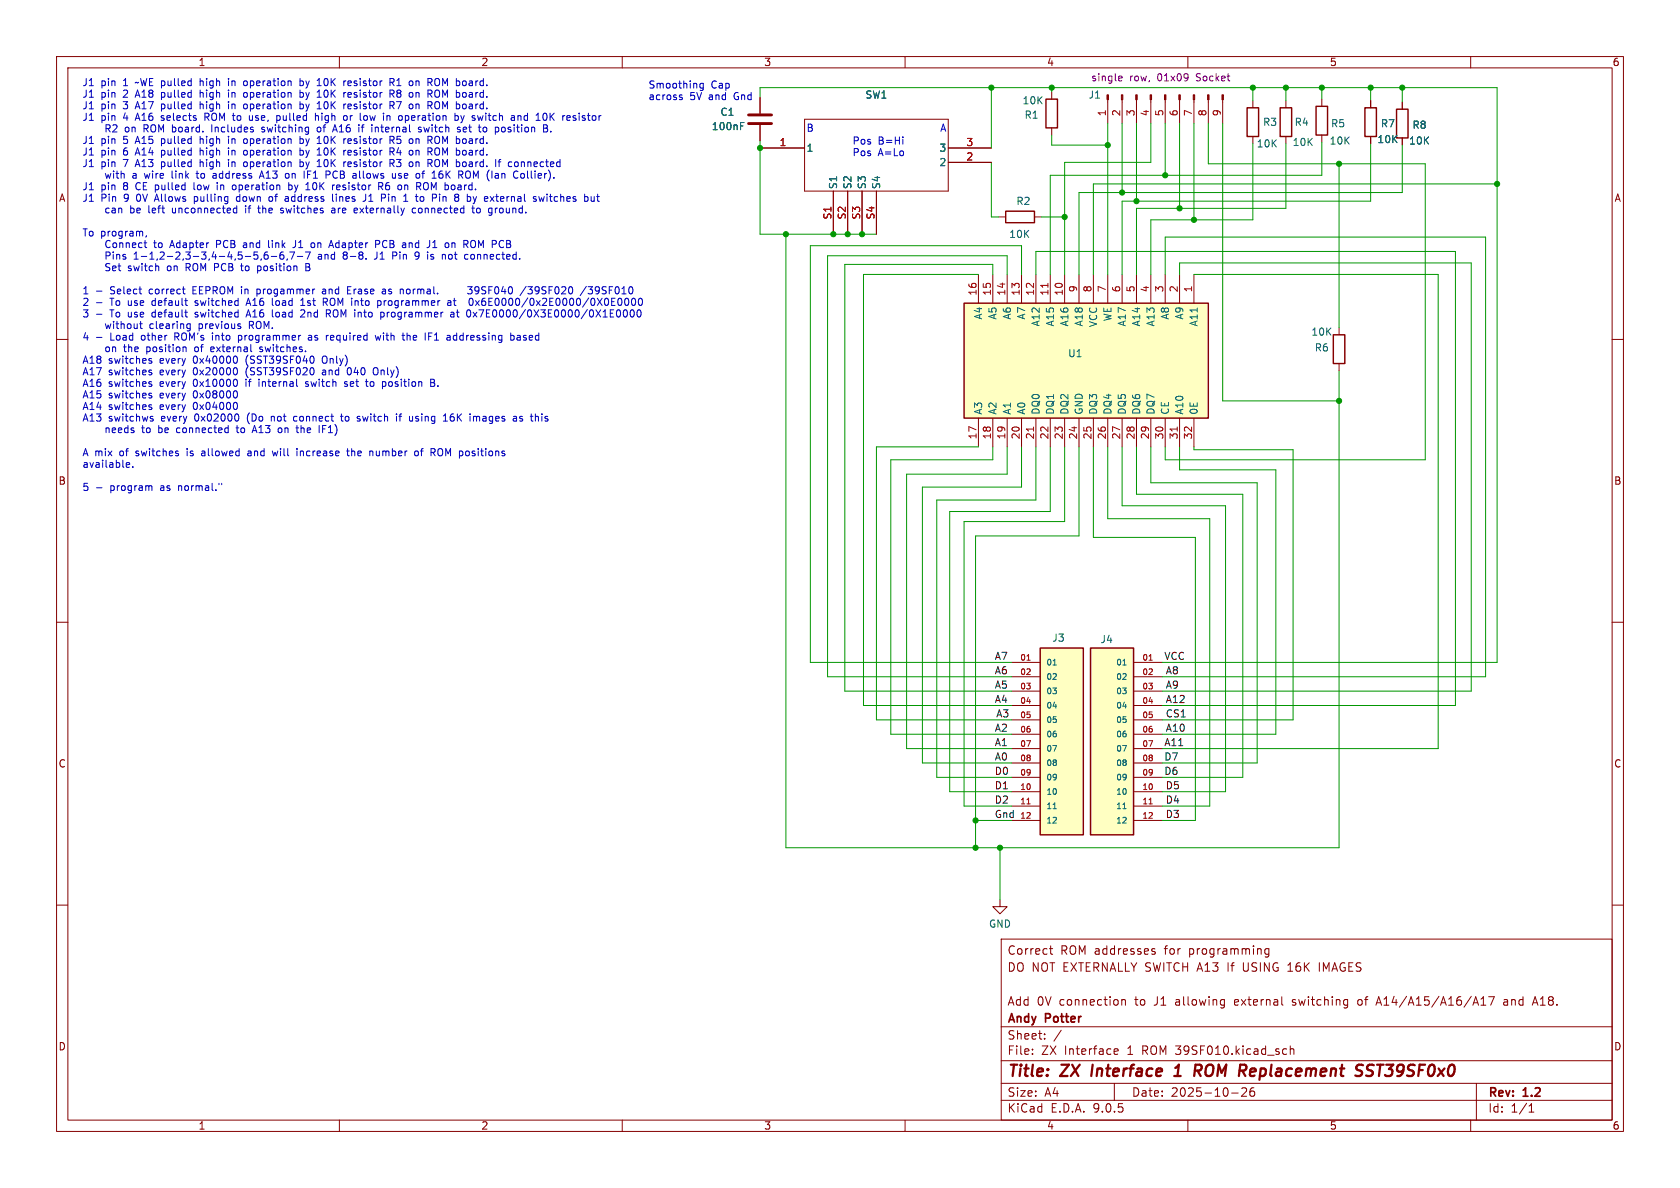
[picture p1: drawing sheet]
<svg xmlns="http://www.w3.org/2000/svg" width="297mm" height="210mm" viewBox="0 0 297 210" stroke-linecap="round" stroke-linejoin="round" font-family="sans-serif">
<g fill="none" stroke="#840000" stroke-width=".18">
<path d="M10 10h277v190h-277zM12 12h273v186h-273zM60 10v2M110 10v2M134.4 17.3v2.8M160 10v2M210 10v2M242.3 17.8v1.3M260 10v2M134.4 22.1v2.8M134.6 26.2h7.6M142.2 21.1h25.4v12.7h-25.4z"/>
<path d="M147.3 33.8v7.6M149.9 33.8v7.6M152.4 33.8v7.6M154.9 33.8v7.6M167.6 26.2h7.7M167.6 28.7h7.7M176.5 38.4h1.3M182.9 38.4h1.2M242.3 24.1v1.3M236.7 57.9v1.3M10 60h2M236.7 64.3v1.2"/>
<path d="M285 60h2M10 110h2M285 110h2M10 160h2M177 166h108v32h-108zM185.5 167.7h.6M185.7 167.2v1.3l.4 .2M198.3 176.7v1M198.3 176.8l.2-.1 .4 .1 .1 .9M203.8 167.7l.4 .1M203.8 168.2l.4 .1v.2l-.2 .2h-.3M216.3 176.7l.2 .1"/>
<path d="M216.5 176.7v1.2l-.2 .2M216.5 177.6l-.2 .1M224.3 167.8l-.4-.1-.3 .3v.4l.1 .2h.6M224.3 167.7v1.2l-.3 .3-.3-.1M227.7 171.7h.8M228 170.4l-.3 .2M228.5 177.6l.1 .1M228.5 176.8v.3M233.2 170.2v1.5M240.3 176.7l-.3 .3v.4l.3 .3M243.4 177.3h.7M243.7 176.2l-.5 1.5"/>
<path d="M261.8 177.7h.9M261.8 176.6l.4-.4v1.5M263.2 176.2h1l-.7 1.5M265.9 176.8h.6M266.4 177.1h-.4a.29 .29 0 0 0-.2 .3 .29 .29 0 0 0 .2 .3h.4M270.9 177.7l.5-1.5 .5 1.5M271 177.3h.7M285 160h2M60 198v2M110 198v2M160 198v2M177 194.5h108"/>
<path d="M177 191.5h108M177 187.5h108M177 181.5h108M182.5 186.3v.1M182.5 185.5v.1M184.7 183.6v.1M184.7 182.8v.1M187.6 182.1l-1.3 2M197 186.2l.2 .2 .4-.1M197 185.6l.2-.2h.3l.2 .2v.2l-.7 .1M197 191.5v3M210 198v2"/>
<path d="M217.7 193.2h1.2M219.5 192.4l.6-.1 .2 .1 .1 .3-.9 1.1h.9M221.7 192.3a.59 .59 0 0 0-.7 .6v.6l.1 .2 .4 .1 .2-.1 .1-.5-.1-.3h-.5l-.2 .3M227 185.4l.5 .1M227.5 186.3l-.5 .1M228.1 185.5l.2-.1 .4 .1v.9M228.1 184.9v1.5M260 198v2M261 191.5v6.5M270.3 196.6h.9M270.3 195.5l.4-.4v1.5"/>
</g>
<path d="M193.2 188.2l-.3 2M207.6 190.2h1.1M207.8 188.8l.6-.6-.2 2M211.4 188.2l.9 .1a.58 .58 0 0 1-.3 1h-.8M211.7 189.3l.6 .9M221.2 190.2h.4M221.8 188.9l-.6 .1M222 189.4l-1 .1M240.7 188.2l.3 .1M242.9 188.3a.85 .85 0 0 0-1.1 .1 .45 .45 0 0 0 .2 .8l.4 .1a.49 .49 0 0 1 .3 .5 .49 .49 0 0 1-.4 .4l-.8-.1" fill="none" stroke="#840000" stroke-width=".4"/>
<path d="M241.3 19.1h2v5h-2zM177.8 37.3h5.1v2.1h-5.1zM235.7 59.2h2v5.1h-2z" fill="none" stroke="#840000" stroke-width=".25"/>
<path d="M132.3 20.3h4.1M132.3 21.8h4.1" fill="none" stroke="#840000" stroke-width=".51"/>
<path d="M130.9 22.3h.4M130.9 21.7h.6" fill="none" stroke="#006464" stroke-width=".18"/>
<path d="M170.4 53.6h43.2v20.3h-43.2z" fill="#ffffc2"/>
<path d="M184.9 17.5h2v5.1h-2zM220.5 19.1h2v5h-2zM226.3 19.1h2v5h-2zM232.7 18.8h2v5.1h-2zM246.9 19.3h2v5.1h-2zM170.4 53.6h43.2v20.3h-43.2z" fill="none" stroke="#840000" stroke-width=".25"/>
<g fill="none" stroke="#840000" stroke-width=".18">
<path d="M185.9 16.3v1.2M195.8 17.6v4.2M198.4 17.6v4.2M200.9 17.6v4.2M203.5 17.6v4.2M206 17.6v4.2M208.5 17.6v4.2M211.1 17.6v4.2M213.6 17.6v4.2M216.2 17.6v4.2M221.5 17.8v1.3M227.3 17.8v1.3"/>
<path d="M233.7 17.5v1.3M247.9 18v1.3M185.9 22.6v1.3M221.5 24.1v1.3M227.3 24.1v1.3M233.7 23.9v1.2M247.9 24.4v1.3M173 48.5v5.1M175.5 48.5v5.1M178.1 48.5v5.1M180.6 48.5v5.1M183.1 48.5v5.1"/>
<path d="M185.7 48.5v5.1M188.2 48.5v5.1M190.8 48.5v5.1M193.3 48.5v5.1M195.8 48.5v5.1M198.4 48.5v5.1M200.9 48.5v5.1M203.5 48.5v5.1M206 48.5v5.1M208.5 48.5v5.1M211.1 48.5v5.1M173 73.9v5.1"/>
<path d="M175.5 73.9v5.1M178.1 73.9v5.1M180.6 73.9v5.1M183.1 73.9v5.1M185.7 73.9v5.1M188.2 73.9v5.1M190.8 73.9v5.1M193.3 73.9v5.1M195.8 73.9v5.1M198.4 73.9v5.1M200.9 73.9v5.1M203.5 73.9v5.1"/>
<path d="M206 73.9v5.1M208.5 73.9v5.1M211.1 73.9v5.1"/>
</g>
<path d="M185.3 50.1v.7M182.7 75.5v.7M208.1 75.5v.7" fill="none" stroke="#a90000" stroke-width=".18"/>
<g fill="#840000" stroke="#840000" stroke-width=".18">
<path d="M195.7 16.8h.3v.8h-.3z"/>
<path d="M198.2 16.8h.3v.8h-.3z"/>
<path d="M200.8 16.8h.2v.8h-.2z"/>
<path d="M203.3 16.8h.3v.8h-.3z"/>
<path d="M205.9 16.8h.2v.8h-.2z"/>
<path d="M208.4 16.8h.3v.8h-.3z"/>
<path d="M210.9 16.8h.3v.8h-.3z"/>
<path d="M213.5 16.8h.2v.8h-.2z"/>
<path d="M216 16.8h.3v.8h-.3z"/>
</g>
<path d="M197.9 13.4l.4 .1 .1 .3-.6 .1M198.3 14.2l-.4 .1" fill="none" stroke="#840084" stroke-width=".18"/>
<path d="M183.9 114.6h7.6v33h-7.6z" fill="#ffffc2"/>
<path d="M183.9 114.6h7.6v33h-7.6z" fill="none" stroke="#840000" stroke-width=".25"/>
<path d="M178.8 117.1h5.1M178.8 119.6h5.1M178.8 122.2h5.1M178.8 124.7h5.1M178.8 127.3h5.1M178.8 129.8h5.1M178.8 132.3h5.1M178.8 134.9h5.1M178.8 137.4h5.1M178.8 140h5.1M178.8 142.5h5.1M178.8 145h5.1" fill="none" stroke="#840000" stroke-width=".18"/>
<path d="M186.2 117.6h.6M186.2 143h.6" fill="none" stroke="#006464" stroke-width=".18"/>
<path d="M181.5 116.7h.6M181.5 142.1h.6" fill="none" stroke="#a90000" stroke-width=".18"/>
<path d="M192.8 114.6h7.6v33h-7.6z" fill="#ffffc2"/>
<path d="M192.8 114.6h7.6v33h-7.6z" fill="none" stroke="#840000" stroke-width=".25"/>
<g fill="none" stroke="#840000" stroke-width=".18">
<path d="M134.4 17.3v2.8M242.3 17.8v1.3M247.9 18v1.3M134.4 22.1v2.8M134.6 26.2h7.6M147.3 33.8v7.6M149.9 33.8v7.6M152.4 33.8v7.6M154.9 33.8v7.6M167.6 26.2h7.7M167.6 28.7h7.7M242.3 24.1v1.3"/>
<path d="M247.9 24.4v1.3M200.4 117.1h5.1M200.4 119.6h5.1M200.4 122.2h5.1M200.4 124.7h5.1M200.4 127.3h5.1M200.4 129.8h5.1M200.4 132.3h5.1M200.4 134.9h5.1M200.4 137.4h5.1M200.4 140h5.1M176.8 159v1.3h1.3l-1.3 1.2-1.3-1.2h1.3"/>
<path d="M200.4 142.5h5.1M200.4 145h5.1"/>
</g>
<path d="M130.9 22.3h.4M130.9 21.7h.6M198.5 117.6h.6M198.5 143h.6" fill="none" stroke="#006464" stroke-width=".18"/>
<path d="M203.1 116.7h.6M203.1 142.1h.6" fill="none" stroke="#a90000" stroke-width=".18"/>
<g fill="none" stroke="#009600" stroke-width=".18">
<path d="M134.4 17.3v-1.8h130.3v101.6h-59.2M175.3 15.5v10.7M185.9 15.5v.8M221.5 15.5v2.3M227.3 15.5v2.3M233.7 15.5v2M242.3 15.5v2.3M247.9 15.5v2.5M134.4 24.9v16.5h20.5M134.4 26.2h.2M175.3 28.7v9.7h1.2M184.1 38.4h4.1"/>
<path d="M185.9 23.9v1.8h9.9M195.8 21.8v26.7M198.4 21.8v12.2M200.9 21.8v13.8M203.5 21.8v6.9h-15.3v19.8M206 21.8v9.2M208.5 21.8v15M211.1 21.8v17.1M213.6 21.8v7.2h38.4v52.3h-46v-2.3M216.2 21.8v49.1h20.5M221.5 25.4v13.5h-18v9.6M227.3 25.4v11.4h-26.4v11.7"/>
<path d="M233.7 25.1v5.9h-48v17.5M236.7 29v28.9M242.3 25.4v10.2h-43.9v12.9M247.9 25.7v8.3h-57.1v14.5M264.7 32.5h-71.4v16M138.9 41.4v108.5h97.8v-84.4M173 48.5h-20.3v76.2h26.1M175.5 48.5v-1.8h-26.1v75.5h29.4M178.1 48.5v-3.3h-31.8v74.4h32.5M180.6 48.5v-5.1h-37.3v73.7h35.5M183.1 48.5v-4h74.2v80.2h-51.8M206 48.5v-6.6h56.6v77.7h-57.1"/>
<path d="M208.5 48.5v-2h51.6v75.7h-54.6M211.1 48.5h43.2v83.8h-48.8M173 79h-18.1v48.3h23.9M175.5 79v2.3h-18v48.5h21.3M178.1 79v4.8h-17.8v48.5h18.5M180.6 79v7.1h-17.5v48.8h15.7M183.1 79v9.4h-17.5v49h13.2M185.7 79v11.4h-17.8v49.6h10.9M188.2 79v13.2h-17.8v50.3h8.4M190.8 79v15.7h-18.3v55.2M193.3 79v16h18v50h-5.8M195.8 79v12.7h18.1v50.8h-8.4"/>
<path d="M198.4 79v10.4h18.3v50.6h-11.2M200.9 79v8.4h18.8v50h-14.2M203.5 79v6.3h18.7v49.6h-16.7M208.5 79v4.1h17.1v46.7h-20.1M211.1 79v.5h17.5v47.8h-23.1M172.5 145h6.3M176.8 149.9v9.1"/>
</g>
<g fill="none" stroke="#0000c2" stroke-width=".18">
<path d="M35.4 13.9v1.2M35.4 15.9v1.3M35.4 18v1.2M35.6 14.3l-.2 .1M35.6 16.3l-.2 .2M35.6 18.4l-.2 .1M40.4 13.9v.1M40.4 14.3v.8M40.4 15.9v.1M40.4 16.3v.9M40.4 18v.1M40.4 18.4v.8"/>
<path d="M43.1 14.9l.2 .2h.3M43.1 17l.2 .2 .3-.1M43.1 19l.2 .2h.3M43.6 14.4l-.3-.1-.2 .2M43.6 16.4l-.3-.1-.2 .3M43.6 18.5l-.3-.1-.2 .2M53 14.4l.4-.1 .2 .2-.1 .6h-.5M53 13.9v1.2M53 16.4l.4-.1 .2 .3-.1 .5h-.5M53 15.9v1.3M53 18v1.2M53 18.5l.4-.1 .2 .2-.1 .6h-.5"/>
<path d="M56.1 15.1h.7M56.1 17.2h.7M56.1 19.2h.7M61.9 14.3h-.2l-.2 .2 .1 .6h.3M61.9 16.3h-.2l-.2 .2 .1 .6 .3 .1M61.9 18.4h-.2l-.2 .2 .1 .6h.3M62.1 14.6l-.6 .1M62.1 16.6l-.6 .2M62.1 18.7l-.6 .1M68.9 14.5h.7l.1-.2-.1-.3-.7-.1v1.2M68.9 16.6l.7-.1 .1-.2-.1-.3-.7-.1v1.3M68.9 18.6h.7l.1-.2-.1-.3-.7-.1v1.2"/>
<path d="M69.2 14.5l.5 .6M69.2 16.6l.5 .6M69.2 18.6l.5 .6M70.1 18h.8M70.2 15.1h.7M70.4 14.1l-.2 .1M70.4 15.9l-.2 .3 .2 .3-.2 .1v.4l.2 .2M73.5 14.3v.8M73.9 14.3l-.4 .1M73.9 16.3l-.4 .2M73.9 18.4l-.4 .1M76.9 14.7a.42 .42 0 0 0 .2 .4 .42 .42 0 0 0 .4 0"/>
<path d="M76.9 16.8a.42 .42 0 0 0 .2 .4 .42 .42 0 0 0 .4-.1M76.9 18.8a.42 .42 0 0 0 .2 .4 .42 .42 0 0 0 .4 0M77.5 13.9h-.1a.43 .43 0 0 0-.5 .4M77.5 16l-.1-.1a.43 .43 0 0 0-.5 .4M77.5 18h-.1a.43 .43 0 0 0-.5 .4M120.3 17.2l.3 .1v.1l-.1 .2h-.3M120.3 16.8h.3M124.3 14.7v1.1l-.1 .1M124.3 14.8l-.3-.1-.3 .3 .1 .5h.5M22.3 22.5l-.2 .2 .2 .6M23.1 36.4v1.2M23.1 37.6h.1"/>
<path d="M23.2 36.8l-.1 .1M23.6 30.7h-.1M23.6 31l-.1 .2 .1 .3M25.5 22.1v1.2M25.5 22.7h.4M25.5 30.7l.3 .8 .2-.6M25.8 22.7l.4 .6M26.3 36.4v1.1l.2 .1M30.4 30.2v1.1l.2 .2M30.5 36.8v.8h.3l.2-.1M34.3 32.3v1.1l.2 .1M34.4 34.7v1.3"/>
<path d="M34.4 35.5l.1 .1M34.5 34.7l-.1 .1M34.7 30.7h.4M34.8 30.2v1.1l.3 .2M35.4 24.1v1.3M35.4 26.1v1.3M35.4 28.2v1.3M35.6 24.5l-.2 .1M35.6 26.6l-.2 .1M35.6 28.6l-.2 .1M36.2 20v1.3M36.2 20.7h.5"/>
<path d="M37.4 22.1v1.2M38 22.5v.8M38 30.7l.2 .1v.7M38.2 22.5l-.2 .1M38.2 31.4l-.4 .1M38.2 31h-.4M38.4 32.3v.1M38.4 32.7v.8M40.4 24.1v.1M40.4 24.5v.9M40.4 26.1v.2M40.4 26.6v.8"/>
<path d="M40.4 28.2v.1M40.4 28.6v.9M41.1 33.3l.2 .2h.3M41.6 32.8l-.3-.1-.2 .2M42.3 34.7l-.4 .1-.1 .2 .1 .5 .4 .1M43.1 27.2l.2 .2h.3M43.1 25.1l.2 .3 .3-.1M43.1 29.2l.2 .3 .3-.1M43.4 36.4v.1M43.4 36.8v.8M43.6 24.6l-.3-.1-.2 .3M43.6 26.6h-.3l-.2 .2"/>
<path d="M43.6 28.7l-.3-.1-.2 .3M43.8 36.8h.5M44.1 21.1l.2 .2 .3-.1M44.2 36.4l-.2 .1v1.1M45.8 31.5l.5-1.3 .4 1.3M46 31.1h.6M46.4 36.4v1.2M46.6 36.8l-.2 .1M46.8 22.5h-.4l-.1 .2v.1l.5 .2v.3h-.5M47.1 31.5h.7M48.1 34.8l-.3-.1-.3 .3 .1 .5 .2 .1 .3-.1M48.9 20.5l.4-.1 .2 .3-.1 .5h-.5"/>
<path d="M48.9 20.4v1.3M50.6 34.7h.2l.2 .2v.7M50.6 36.8l.2 .8M51 35.5l-.4 .1M51 35l-.4 .1M51 32.8l.4-.1 .2 .2-.1 .6h-.5M51 32.3v1.2M51.6 30.7v.8M51.8 30.7l-.2 .1M53 24.1v1.3M53 26.1v1.3M53 28.2v1.3"/>
<path d="M53 24.6l.4-.1 .2 .3-.1 .5h-.5M53 26.6h.4l.2 .2-.1 .6h-.5M53 28.7l.4-.1 .2 .3-.1 .5h-.5M54.1 33.5h.7M55.8 20.6l.1-.2 .3 .1 .1 .8M55.8 20v1.3M56.1 25.4h.7M56.1 27.4h.7M56.1 29.5h.7M56.1 22.6l.2-.1 .4 .1v.5l-.1 .2h-.3l-.2-.1zM57.1 22.5h.5M58.6 37.5l.2 .1h.4"/>
<path d="M58.7 36.9h.4l.1 .7M58.8 34.3v1.1l.2 .2M59.2 37.1l-.4 .1-.2 .1M59.3 30.2a.66 .66 0 0 0-.5 .7 .66 .66 0 0 0 .6 .6l.2-.1M59.4 30.2l.2 .1M59.5 34.3v.1M59.5 34.7v.9M59.8 36.8v.8M59.9 32.7h-.2l-.2 .2 .1 .6h.3M60 23.3h.7M60.1 36.8l-.3 .2M60.1 33l-.6 .1"/>
<path d="M61 20.4l.3 .1 .1 .2-.1 .5-.3 .1M61.9 24.5h-.2l-.2 .2 .1 .6 .3 .1M61.9 26.6h-.2l-.2 .1 .1 .7h.3M61.9 28.6h-.2l-.2 .2 .1 .6 .3 .1M62.1 26.9l-.6 .1M62.1 24.8l-.6 .1M62.1 28.9l-.6 .1M63.6 36.8l.7 .8M64.2 30.2v1.1l.2 .2M64.3 36.8l-.7 .8M64.5 20.4l.3 .1 .2 .2-.1 .5-.4 .1M64.7 34.3v.9l-.4 .4"/>
<path d="M65.2 35.6h.7M65.4 34.5l-.2 .2M66.9 32.3v1.2M67.3 32.9l.4 .6M67.3 22.5h.5M67.4 32.3l.3 .2-.1 .3-.7 .1M68 34.4l.2 .2-.2 .3M68.3 32.4a.99 .99 0 0 0 0 1.1h.1M68.4 32.8l-.2 .2M68.7 34.3v.1M68.7 34.7v.9M68.8 20.4l.1 .2v.7"/>
<path d="M68.9 24.1v1.3M68.9 26.8l.7-.1 .1-.1-.1-.3-.7-.2v1.3M68.9 28.9l.7-.1 .1-.2-.1-.3-.7-.1v1.3M69.2 24.8l.5 .6M69.2 26.8l.5 .6M69.2 28.9l.5 .6M69.4 24.1l.3 .2-.1 .3-.7 .2M70.1 29.3l.5 .2M70.1 28.2h.8M70.2 25.2l.1 .2M70.2 24.1v.6l.1-.1M70.5 26.1l-.3 .9h.7"/>
<path d="M70.9 30.7h-.3l-.1 .1v.2l.4 .1v.3h-.4M71.5 30.7v.7M71.7 20.5l.3-.1 .2 .2M71.9 32.7l-.4 .1M72.1 31l-.6 .1M72.2 21.2l-.2 .1-.3-.1M73.5 36.9l-.4-.1-.2 .2 .1 .6h.5M73.9 24.5l-.4 .1M73.9 26.6l-.4 .1M73.9 28.6l-.4 .1M74.1 22.9l.3 .1 .1 .1-.2 .2h-.2M74.1 22.5h.3"/>
<path d="M74.6 37l-.2-.2-.3 .1-.1 .1 .1 .6h.3l.2-.2M74.7 34.7l.2 .3v.4l-.2 .2M74.9 33.1a.42 .42 0 0 0 .2 .4 .42 .42 0 0 0 .4 0M74.9 22.5l.3 .8 .2-.6 .3 .6 .2-.8M75.5 32.3h-.1a.43 .43 0 0 0-.5 .4M76.9 24.9a.42 .42 0 0 0 .2 .4 .42 .42 0 0 0 .4 0M76.9 27a.42 .42 0 0 0 .2 .4 .42 .42 0 0 0 .4 0M76.9 29a.42 .42 0 0 0 .2 .4 .42 .42 0 0 0 .4 0M77.2 24.1l-.3 .2v.2M77.4 24.1l.1 .1M77.5 26.2l-.1-.1a.43 .43 0 0 0-.5 .5M77.5 28.3l-.1-.1a.43 .43 0 0 0-.5 .4"/>
<path d="M78.3 34.7v.9M78.5 34.7l-.2 .2M78.9 30.2v1.3M79 30.8l.6 .7M79.6 30.2l-.7 .8M80.6 20.4l.3 .1 .1 .2v.5l-.4 .1M81.5 20.4l.3 .9M81.8 21.3l-.2 .3M81.9 22.9l.6-.1-.1-.3h-.3l-.2 .2v.6h.5M82.1 20.4l-.3 .9M82.9 22.5h.4M83.4 36.8h.5"/>
<path d="M83.8 37.6h.1M84.1 31.1l-.4-.9v1.3M84.3 36.9l.2-.1 .4 .1v.5l-.1 .2h-.3l-.2-.1zM85.4 20.4l-.2 .9M87.6 34.7h.5M87.9 35.5l.2 .1M88.5 36.8l-.2 .2v.4l.2 .2M89.8 23.3h.4M90.2 22.5l-.4 .2 .1 .1 .3 .1M91.6 20.6l.1-.2 .3 .1 .1 .8M92.2 28.6v.9M92.3 28.6l-.1 .1"/>
<path d="M92.7 20.6v.6M93.3 30.2v1.1l.1 .2M93.9 30.2l.1 1.2M96.2 34.7l-.2 .9-.3-.6-.2 .6M96.7 34.3v.1M96.7 34.7v.9M97.2 20v1.3M97.4 23.2v.1M97.4 20.6l.6 .7M98 20l-.8 .7M101.5 20.9h.3v.2l-.1 .2h-.3M101.5 20.4l.3 .1"/>
<path d="M105 34.7v.9M105 35.5l-.1 .1M105.5 34.7h.5M105.7 34.3v1.1l.3 .2M159.6 24.2v.1M17.1 51.5h.9M17.1 53.5h.9M17.1 55.6h.9M17.1 59.6h.9M22.7 47.8l.1 .1M22.9 47l-.2 .2 .2 .2M23.7 45.8h.7"/>
<path d="M24 44.7l-.3 .2M25.9 41.7l-.1 .2M26.7 57.2l-.2 .3v.3l.2 .3M27.2 42.9h.4M27.3 42.5l.1 1.2M30 47l-.3 .1-.1 .2v.4l.4 .2M30.1 43.4h.6M30.4 42.5l-.4 1.3M32.2 51.1h.5M32.6 52h.1M33.2 47.3l.4 .6M33.5 47.2l-.6 .1"/>
<path d="M34.5 53.9l.1 .1M34.5 56h.1M34.7 53.1l-.2 .2 .2 .3M34.7 55.2l-.2 .2 .2 .2M35.2 57.2v1.3M35.2 58l.4 .1M35.6 57.2l-.4 .1M37.6 59.3v.8M38.9 42.6l-.6-.1v1.3M38.9 43.1l-.6 .1M42.2 59.3v1.3M42.5 59.3h-.3"/>
<path d="M43.4 42.9l.2 .2v.7M43.6 43.7l-.1 .1M43.6 43.2l-.1 .1M43.6 53.6h.6M43.6 55.7h.6M43.6 47l-.2 .3v.3l.2 .3M43.9 52.7l-.4 1.3M43.9 54.8l-.4 1.2M44.1 56.8v1.3M44.4 57.5l.4 .6M44.6 56.8l.1 .1M44.7 57.4l-.6 .1"/>
<path d="M45.4 51.9l.4 .1M45.4 51.1v1.3M45.8 51.1l-.4 .1M46.2 45.8l-.1 .2M46.7 47.1v.6M47.1 44.5l-.2 .1a.86 .86 0 0 0 0 1.2l.5-.1v-.4l-.2-.3h-.3l-.2 .3M48 45.3h.9M48.1 42.5v.1M48.1 42.9v.9M48.1 53.8l.2 .2M48.1 55.9l.2 .1M49.8 44.5l-.1 .1a.86 .86 0 0 0 0 1.2l.4-.1 .1-.4-.2-.3h-.3l-.2 .3"/>
<path d="M50.8 45.8l-.1 .2M52.1 44.5l-.6 1.3M52.3 42.5v.9l-.2 .3M52.6 45.3h.9M52.8 43.8h.7M53 42.7l-.2 .2M53.2 54h.7M53.2 54.9l.4-.1 .3 .2M53.5 52.7v1.3M53.9 55.1l-.8 .9h.8M54.1 46.6h.4l.2 .2-.2 .4 .2 .1 .1 .3-.2 .3h-.5zM54.1 47.2h.4"/>
<path d="M54.6 59.3h.4M54.9 44.5l-.6 1.3M55.1 59.6h-.4l-.2 .2 .2 .3h.4M56.2 42.9v.9M56.4 42.9l-.2 .1M56.7 45h-.4M56.7 45.3h-.3l-.2 .2 .1 .3h.4M57 51.2h.5M57.2 52.7h.4l.3 .3-.1 .3-.6 .1M57.5 53.4l.4 .6M57.6 51.4l-.4 .1-.2 .1 .2 .4 .4-.1M57.7 54.8h.5l.2 .2-.1 .4h-.6"/>
<path d="M57.9 59.3h.2M58 55.4l.4 .6M58.5 59.3v.8M59 59.6l-.6 .1M59.3 43.5l.2 .2 .3 .1M59.8 42.9l-.3 .1-.2 .2M60.7 44.8l.2 .3M60.9 45.1l-.2 .2v.4l.2 .1h.4M60.9 45.1h.2M61.1 45.1l.2 .1M61.3 45l-.2 .1M61.4 52h.7"/>
<path d="M61.4 51.3h.5M61.4 50.7h.7M66.3 59.3l.3 .8 .2-.6 .3 .6 .2-.8M66.6 44.5v1a.41 .41 0 0 1-.4 .3M67.1 53.1l.3 .3v.4l-.3 .2M67.7 55.2l.2 .2v.4l-.2 .2M67.7 51.1h.3l.2 .2v.7M67.9 53.1v.9M68.2 53.1l-.3 .3M68.2 51.4l-.5 .1M68.2 51.9l-.5 .1M68.3 42.6a.59 .59 0 0 0-.7 .5 .59 .59 0 0 0 .7 .6"/>
<path d="M68.5 55.2v.8M68.7 55.2l-.2 .2M69.9 44.5l.3 .3-.1 .3-.7 .1M71.1 59.3h.4M71.9 51.2v.6M72 58.9v1.2M72.3 59.3l-.3 .1M72.8 43l.1 .8M73.8 44.5l.2 .2a1.07 1.07 0 0 1-.1 1M74.1 45.1l-.3 .2M75.8 59.5h.4M75.8 58.9h.6"/>
<path d="M76.5 43.8h.7M76.5 45.4l.2 .2-.2 .2M76.5 45h.1M79.2 53.2h.4l.1 .8M79.7 55.3h.5l.1 .7M79.7 53.5h-.4l-.2 .2 .2 .3 .4-.1M79.8 45h-.3l-.2 .2v.5l.2 .1h.3M80.1 53.1h.5M80.3 55.5l-.5 .1-.2 .1 .2 .3h.5M80.3 52.7v1.1l.3 .2M80.4 43v.8M80.6 59.3h-.3l-.2 .2 .1 .5 .4 .1"/>
<path d="M80.7 55.2h.5M80.9 54.8v1.1l.3 .1M82.7 50.7h.8l-.5 .5 .4 .1v.5l-.2 .2-.5-.2M83.2 52.7a.68 .68 0 0 1 .5 .7 .68 .68 0 0 1-.5 .6M83.2 45.6l.3 .2h.3l.1-.2M83.2 45.2l.3-.2h.3l.1 .2M83.6 55.2l.7 .8M84 42.7v.9M84.1 53.1l.6 .9M84.3 55.2l-.7 .8M84.7 51.2l-.3 .3-.3-.1-.2-.2 .2-.5h.3l.2 .1a.84 .84 0 0 1-.3 1.2h-.2M84.7 53.1l-.6 .9"/>
<path d="M90.3 59.3h.4l.2 .2-.1 .6h-.5M90.3 58.9v1.2M91.4 59.3h.5l.1 .8M92 59.6h-.4l-.2 .2 .2 .3h.4M93.3 50.7h.8l-.4 .5 .3 .1v.5l-.1 .2-.6-.2M103.7 50.6l-1.1 1.7M104 50.7h.7l-.4 .5 .4 .1v.5l-.2 .2-.5-.2M110.8 54.9l.1 .4-.1 .6M111.1 53v.8M111.5 54.9l.2-.1a.68 .68 0 0 1 .4 .6 .68 .68 0 0 1-.4 .6l-.2-.1-.1-.3zM111.9 52.7a.72 .72 0 0 0 .2 1.3 .79 .79 0 0 0 0-1.3M112.7 54.9l.2-.1a.68 .68 0 0 1 .5 .6 .68 .68 0 0 1-.5 .6l-.2-.1-.1-.3z"/>
<path d="M113.2 52.7a.72 .72 0 0 0 .1 1.3 .79 .79 0 0 0 0-1.3M21.8 61.3h.5M22 60.9l.1 1.2M25 75.6h.5M25.2 75.2l.1 1.2M25.9 61.3v1.3M25.9 62.1l.4 .1M26.3 61.3l-.4 .1M26.5 65.8l.3 .1 .1 .2-.2 .2h-.3M26.5 63.8l.3 .1 .1 .1-.2 .2h-.3M26.5 67.9h.3l.1 .2-.2 .2h-.3M26.5 69.9l.3 .1 .1 .2-.2 .2h-.3"/>
<path d="M26.5 72h.3l.1 .2-.2 .2h-.3M26.5 63.4h.3M26.5 65.4l.3 .1M26.5 67.5h.3M26.5 69.5l.3 .1M26.5 71.5l.3 .1M26.7 74l.3 .1 .1 .2-.2 .1h-.2M26.7 73.6l.3 .1M28.1 75.2v1.3M28.1 76.4l.3 .1M28.4 75.6l-.3 .1M31.3 75.7h.5"/>
<path d="M31.3 76.4h.5M35 61.4l-.3-.1-.3 .3 .1 .5 .2 .1 .3-.1M35.8 79.7l-.1 .1M37.4 61.3l.4 .1 .1 .2-.6 .2M37.8 62.1l-.4 .1M41.7 69.1a.79 .79 0 0 1 0 1.3M41.7 62.9a.79 .79 0 0 1 0 1.3M41.7 65a.79 .79 0 0 1 0 1.3M41.7 67a.79 .79 0 0 1 0 1.3M41.7 71.1a.79 .79 0 0 1 0 1.3M41.7 75.6h.5M41.9 75.2v1.1l.3 .2"/>
<path d="M41.9 73.2a.79 .79 0 0 1 0 1.2M42.2 60.1h.3M44.2 79.7l-.4 .1M44.7 76.1h.6M45 75.2l.4 1.3M45.8 67.5v.8M46.4 61.4l-.3-.1-.2 .2 .1 .2 .4 .1v.3h-.5M48 73.6v.8M48.1 79.7l.3 .9 .2-.6 .3 .6M48.1 73.6l-.1 .1M52.4 73.6l-.4 .1-.1 .1 .1 .5 .4 .1M52.5 79.3v.1"/>
<path d="M52.5 79.7v.9M53.1 79.7v.9M53.3 75.7l.3-.1 .2 .2M53.3 79.7l-.2 .1M54 68.2l.4 .1M54.4 67.5l-.4 .1 .1 .2 .3 .1M57 75.8h.5M57.2 63a.9 .9 0 0 0 0 1.2M57.2 65.8l-.2 .2 .2 .3M57.2 65.4l-.2 .1M60.2 73.6h.5M60.4 73.2v1.1l.3 .1"/>
<path d="M61.3 79.7h.4M61.4 67.5h-.3l-.2 .2 .5 .4M61.4 65.2v.8l.4 .3M61.4 79.3v1.1l.3 .2M61.4 68.1l-.1 .2-.4-.1M62.2 79.3v1.3M62.4 79.7l-.2 .1M63.3 74l.3 .1 .1 .2-.2 .1h-.2M63.3 73.6l.3 .1M64.6 67.5h.5M64.8 68.2l.3 .1M65.9 79.8v.8"/>
<path d="M66.5 65a.43 .43 0 0 0-.5 .4v.4a.43 .43 0 0 0 .5 .5M68 67.5l.2 .2v.4l-.2 .2M70.1 73.2v.1M70.1 73.6v.8M70.5 73.6h.5M71 73.2l-.3 .2v1M71.4 60.1h.1M73.5 74.4h.1M73.5 79.7l.3 .1 .2 .2-.1 .5-.4 .1M73.5 73.7v.3M74.3 79.7h.5M74.7 79.3l-.2 .2v1.1"/>
<path d="M76.1 67h.5l.2 .3-.2 .3 .2 .2 .1 .3-.3 .2h-.5zM76.1 67.6h.5M77.4 68.2v.1M78 79.3a.43 .43 0 0 0-.6 .4v.5a.43 .43 0 0 0 .6 .4M78.4 74.4h.7M80 73.2h-.2a.86 .86 0 0 0 0 1.2h.3M80.1 73.7h-.4l-.1 .2M83.9 73.6l.3 .2M84.2 73.8v.6M84.7 73.7l-.3-.1-.2 .2M92.3 73.7l-.3-.1-.1 .2v.2l.4 .1v.3h-.4M95.8 73.2v.1"/>
<path d="M17.1 86.2h.9M22.4 82.6h.5M22.4 81.8h.3l.2 .3-.6 .1M23.5 82.5v.1M26.7 85.9l.2 .1v.7M35.8 80.1l-.2 .2 .2 .3M39.2 85.4v.3M44.3 80.1h-.3l-.2 .2v.2l.5 .1"/>
</g>
<g fill="#009600" stroke="#009600" stroke-width=".18">
<circle cx="138.9" cy="41.4" r=".46"/>
<circle cx="134.4" cy="26.2" r=".46"/>
<circle cx="200.9" cy="35.6" r=".46"/>
<circle cx="198.4" cy="34" r=".46"/>
<circle cx="175.3" cy="15.5" r=".46"/>
<circle cx="188.2" cy="38.4" r=".46"/>
<circle cx="195.8" cy="25.7" r=".46"/>
<circle cx="185.9" cy="15.5" r=".46"/>
<circle cx="147.3" cy="41.4" r=".46"/>
<circle cx="149.9" cy="41.4" r=".46"/>
<circle cx="152.4" cy="41.4" r=".46"/>
<circle cx="264.7" cy="32.5" r=".46"/>
<circle cx="247.9" cy="15.5" r=".46"/>
<circle cx="233.7" cy="15.5" r=".46"/>
<circle cx="221.5" cy="15.5" r=".46"/>
<circle cx="227.3" cy="15.5" r=".46"/>
<circle cx="242.3" cy="15.5" r=".46"/>
<circle cx="236.7" cy="29" r=".46"/>
<circle cx="206" cy="31" r=".46"/>
<circle cx="176.8" cy="149.9" r=".46"/>
<circle cx="208.5" cy="36.8" r=".46"/>
<circle cx="211.1" cy="38.9" r=".46"/>
<circle cx="236.7" cy="70.9" r=".46"/>
<circle cx="172.5" cy="149.9" r=".46"/>
<circle cx="172.5" cy="145" r=".46"/>
</g>
<g font-size="2.8" fill="#840000">
<text x="178" y="190.9">Title:</text>
<text x="187.7" y="190.9">ZX</text>
<text x="193.8" y="190.9">Interface</text>
<text x="209.4" y="190.9">1</text>
<text x="213.6" y="190.9">ROM</text>
<text x="222.3" y="190.9">Replacement</text>
<text x="243.8" y="190.9">SST39SF0x0</text>
</g>
<g font-size="2.1" fill="#840000">
<text x="178" y="172">DO NOT EXTERNALLY SWITCH A13</text>
<text x="178" y="169">Correct</text>
<text x="187.4" y="169">ROM addresses</text>
<text x="206" y="169">for</text>
<text x="210.5" y="169">programming</text>
<text x="217.4" y="172">If</text>
<text x="220.3" y="172">USING</text>
<text x="228.4" y="172">16K</text>
<text x="234" y="172">IMAGES</text>
<text x="178" y="178">Add</text>
<text x="183.3" y="178">0V connection</text>
<text x="200.8" y="178">to</text>
<text x="204.3" y="178">J1</text>
<text x="208.2" y="178">allowing</text>
<text x="218.8" y="178">external</text>
<text x="229.2" y="178">switching</text>
<text x="240.9" y="178">of</text>
<text x="244.4" y="178">A14/A15/A16/A17</text>
<text x="267" y="178">and</text>
<text x="272.4" y="178">A18.</text>
<text x="178" y="184">Sheet:</text>
<text x="178" y="181.2">Andy</text>
<text x="184.9" y="181.2">Potter</text>
<text x="178" y="186.7">File:</text>
<text x="184.1" y="186.7">ZX</text>
<text x="188.2" y="186.7">Interface</text>
<text x="199.5" y="186.7">1</text>
<text x="202.2" y="186.7">ROM 39SF010.kicad_sch</text>
<text x="178" y="196.9">KiCad</text>
<text x="178" y="194.1">Size:</text>
<text x="184.7" y="194.1">A4</text>
<text x="185.7" y="196.9">E.D.A.</text>
<text x="193.3" y="196.9">9.0.5</text>
<text x="200" y="194.1">Date:</text>
<text x="207" y="194.1">2025-10-26</text>
<text x="263" y="194.3">Rev:</text>
<text x="263" y="196.9">Id:</text>
<text x="267.1" y="196.9">1/1</text>
<text x="269.4" y="194.3">1.2</text>
</g>
<g font-size="1.8" fill="#840000">
<text x="35" y="11.9">1</text>
<text x="85" y="11.9">2</text>
<text x="135" y="11.9">3</text>
<text x="185" y="11.9">4</text>
<text x="235" y="11.9">5</text>
<text x="285" y="11.9">6</text>
<text x="10.3" y="35.9">A</text>
<text x="285.3" y="35.9">A</text>
<text x="10.3" y="85.9">B</text>
<text x="285.3" y="85.9">B</text>
<text x="10.3" y="135.9">C</text>
<text x="285.3" y="135.9">C</text>
<text x="10.3" y="185.9">D</text>
<text x="285.3" y="185.9">D</text>
<text x="35" y="199.9">1</text>
<text x="85" y="199.9">2</text>
<text x="135" y="199.9">3</text>
<text x="185" y="199.9">4</text>
<text x="235" y="199.9">5</text>
<text x="285" y="199.9">6</text>
</g>
<g font-size="1.8" fill="#0000c2">
<text x="14.5" y="15.3">J1</text>
<text x="14.5" y="17.4">J1</text>
<text x="17.8" y="15.3">pin</text>
<text x="17.8" y="17.4">pin</text>
<text x="21.9" y="15.3">1</text>
<text x="21.9" y="17.4">2</text>
<text x="24.3" y="15.3">~WE pulled</text>
<text x="24.3" y="17.4">A18</text>
<text x="29" y="17.4">pulled</text>
<text x="36" y="15.3">high</text>
<text x="36" y="17.4">high</text>
<text x="41.2" y="15.3">in</text>
<text x="41.2" y="17.4">in</text>
<text x="44.1" y="15.3">operation</text>
<text x="44.1" y="17.4">operation</text>
<text x="54.3" y="15.3">by</text>
<text x="54.3" y="17.4">by</text>
<text x="57.6" y="15.3">10K</text>
<text x="57.6" y="17.4">10K</text>
<text x="62.4" y="15.3">resistor</text>
<text x="62.4" y="17.4">resistor</text>
<text x="70.8" y="15.3">R1</text>
<text x="70.8" y="17.4">R8</text>
<text x="74.4" y="15.3">on</text>
<text x="74.4" y="17.4">on</text>
<text x="77.9" y="15.3">ROM board.</text>
<text x="77.9" y="17.4">ROM board.</text>
<text x="114.6" y="15.7">Smoothing</text>
<text x="114.6" y="17.8">across</text>
<text x="122" y="17.8">5V</text>
<text x="125.4" y="17.8">and</text>
<text x="125.7" y="15.7">Cap</text>
<text x="130" y="17.8">Gnd</text>
<text x="14.5" y="19.4">J1</text>
<text x="14.5" y="21.4">J1</text>
<text x="17.8" y="19.4">pin</text>
<text x="17.8" y="21.4">pin</text>
<text x="19.2" y="23.5">R2</text>
<text x="21.9" y="19.4">3</text>
<text x="21.9" y="21.4">4</text>
<text x="22.8" y="23.5">on</text>
<text x="24.3" y="19.4">A17</text>
<text x="24.3" y="21.4">A16</text>
<text x="26.3" y="23.5">ROM board.</text>
<text x="29" y="19.4">pulled</text>
<text x="29" y="21.4">selects</text>
<text x="36" y="19.4">high</text>
<text x="36.8" y="21.4">ROM to</text>
<text x="38.7" y="23.5">Includes</text>
<text x="41.2" y="19.4">in</text>
<text x="44.1" y="19.4">operation</text>
<text x="45.1" y="21.4">use,</text>
<text x="47.8" y="23.5">switching</text>
<text x="50.2" y="21.4">pulled</text>
<text x="54.3" y="19.4">by</text>
<text x="57.2" y="21.4">high</text>
<text x="57.6" y="19.4">10K</text>
<text x="57.8" y="23.5">of</text>
<text x="60.8" y="23.5">A16</text>
<text x="62.4" y="19.4">resistor</text>
<text x="62.4" y="21.4">or</text>
<text x="65.5" y="23.5">if</text>
<text x="65.5" y="21.4">low</text>
<text x="68" y="23.5">internal</text>
<text x="69.8" y="21.4">in</text>
<text x="70.8" y="19.4">R7</text>
<text x="72.8" y="21.4">operation</text>
<text x="74.4" y="19.4">on</text>
<text x="76.5" y="23.5">switch</text>
<text x="77.9" y="19.4">ROM board.</text>
<text x="82.9" y="21.4">by</text>
<text x="83.6" y="23.5">set</text>
<text x="86.2" y="21.4">switch</text>
<text x="87.6" y="23.5">to</text>
<text x="90.6" y="23.5">position</text>
<text x="93.3" y="21.4">and</text>
<text x="97.9" y="21.4">10K</text>
<text x="102.7" y="21.4">resistor</text>
<text x="142.5" y="23.4">B</text>
<text x="166.1" y="23.4">A</text>
<text x="14.5" y="25.5">J1</text>
<text x="14.5" y="27.6">J1</text>
<text x="14.5" y="29.6">J1</text>
<text x="17.8" y="25.5">pin</text>
<text x="17.8" y="27.6">pin</text>
<text x="17.8" y="29.6">pin</text>
<text x="21.9" y="25.5">5</text>
<text x="21.9" y="27.6">6</text>
<text x="21.9" y="29.6">7</text>
<text x="24.3" y="25.5">A15</text>
<text x="24.3" y="27.6">A14</text>
<text x="24.3" y="29.6">A13</text>
<text x="29" y="25.5">pulled</text>
<text x="29" y="27.6">pulled</text>
<text x="29" y="29.6">pulled</text>
<text x="36" y="25.5">high</text>
<text x="36" y="27.6">high</text>
<text x="36" y="29.6">high</text>
<text x="41.2" y="25.5">in</text>
<text x="41.2" y="27.6">in</text>
<text x="41.2" y="29.6">in</text>
<text x="44.1" y="25.5">operation</text>
<text x="44.1" y="27.6">operation</text>
<text x="44.1" y="29.6">operation</text>
<text x="54.3" y="25.5">by</text>
<text x="54.3" y="27.6">by</text>
<text x="54.3" y="29.6">by</text>
<text x="57.6" y="25.5">10K</text>
<text x="57.6" y="27.6">10K</text>
<text x="57.6" y="29.6">10K</text>
<text x="62.4" y="25.5">resistor</text>
<text x="62.4" y="27.6">resistor</text>
<text x="62.4" y="29.6">resistor</text>
<text x="70.8" y="25.5">R5</text>
<text x="70.8" y="27.6">R4</text>
<text x="70.8" y="29.6">R3</text>
<text x="74.4" y="25.5">on</text>
<text x="74.4" y="27.6">on</text>
<text x="74.4" y="29.6">on</text>
<text x="77.9" y="25.5">ROM board.</text>
<text x="77.9" y="27.6">ROM board.</text>
<text x="77.9" y="29.6">ROM board.</text>
<text x="90.3" y="29.6">If</text>
<text x="92.8" y="29.6">connected</text>
<text x="150.6" y="25.6">Pos</text>
<text x="150.6" y="27.7">Pos</text>
<text x="155.2" y="25.6">B=Hi</text>
<text x="155.2" y="27.7">A=Lo</text>
<text x="14.5" y="33.7">J1</text>
<text x="14.5" y="35.8">J1</text>
<text x="17.8" y="33.7">pin</text>
<text x="17.8" y="35.8">Pin</text>
<text x="19.2" y="31.7">with</text>
<text x="21.9" y="33.7">8</text>
<text x="22" y="35.8">9</text>
<text x="24.1" y="31.7">a</text>
<text x="24.3" y="33.7">CE pulled</text>
<text x="24.4" y="35.8">0V</text>
<text x="26.5" y="31.7">wire</text>
<text x="27.9" y="35.8">Allows</text>
<text x="31.4" y="31.7">link</text>
<text x="34.9" y="33.7">low</text>
<text x="35" y="35.8">pulling</text>
<text x="36.1" y="31.7">to</text>
<text x="39.1" y="31.7">address</text>
<text x="39.2" y="33.7">in</text>
<text x="42.1" y="33.7">operation</text>
<text x="42.7" y="35.8">down</text>
<text x="47.7" y="31.7">A13</text>
<text x="48.6" y="35.8">of</text>
<text x="51.7" y="35.8">address</text>
<text x="52.3" y="33.7">by</text>
<text x="52.3" y="31.7">on</text>
<text x="55.6" y="33.7">10K</text>
<text x="55.8" y="31.7">IF1</text>
<text x="59.9" y="31.7">PCB</text>
<text x="60.2" y="35.8">lines</text>
<text x="60.4" y="33.7">resistor</text>
<text x="64.9" y="31.7">allows</text>
<text x="65.9" y="35.8">J1</text>
<text x="68.8" y="33.7">R6</text>
<text x="69.3" y="35.8">Pin</text>
<text x="72" y="31.7">use</text>
<text x="72.4" y="33.7">on</text>
<text x="73.5" y="35.8">1</text>
<text x="75.8" y="35.8">to</text>
<text x="75.9" y="33.7">ROM board.</text>
<text x="76.5" y="31.7">of</text>
<text x="78.9" y="35.8">Pin</text>
<text x="79.5" y="31.7">16K</text>
<text x="83.1" y="35.8">8</text>
<text x="84.4" y="31.7">ROM (Ian</text>
<text x="85.5" y="35.8">by</text>
<text x="88.7" y="35.8">external</text>
<text x="94.5" y="31.7">Collier).</text>
<text x="97.6" y="35.8">switches</text>
<text x="14.5" y="41.9">To program,</text>
<text x="19.2" y="37.8">can</text>
<text x="23.7" y="37.8">be</text>
<text x="27.1" y="37.8">left</text>
<text x="31.5" y="37.8">unconnected</text>
<text x="44.6" y="37.8">if</text>
<text x="47.1" y="37.8">the</text>
<text x="51.3" y="37.8">switches</text>
<text x="60.5" y="37.8">are</text>
<text x="64.7" y="37.8">externally</text>
<text x="75.2" y="37.8">connected</text>
<text x="86" y="37.8">to</text>
<text x="89.1" y="37.8">ground.</text>
<text x="19.2" y="43.9">Connect</text>
<text x="19.2" y="46">Pins</text>
<text x="24.4" y="46">1-1,2-2,3-3,4-4,5-5,6-6,7-7</text>
<text x="28" y="43.9">to</text>
<text x="31" y="43.9">Adapter</text>
<text x="39.3" y="43.9">PCB</text>
<text x="44.3" y="43.9">and</text>
<text x="48.9" y="43.9">link</text>
<text x="53.5" y="43.9">J1</text>
<text x="56.9" y="43.9">on</text>
<text x="57.1" y="46">and</text>
<text x="60.3" y="43.9">Adapter</text>
<text x="61.7" y="46">8-8.</text>
<text x="67.5" y="46">J1</text>
<text x="68.6" y="43.9">PCB</text>
<text x="70.9" y="46">Pin</text>
<text x="73.6" y="43.9">and</text>
<text x="75.1" y="46">9</text>
<text x="77.4" y="46">is</text>
<text x="78.2" y="43.9">J1</text>
<text x="80.2" y="46">not</text>
<text x="81.6" y="43.9">on</text>
<text x="84.4" y="46">connected.</text>
<text x="85.1" y="43.9">ROM PCB</text>
<text x="14.5" y="52.1">1</text>
<text x="19.2" y="48">Set</text>
<text x="19.6" y="52.1">Select</text>
<text x="23.4" y="48">switch</text>
<text x="26.6" y="52.1">correct</text>
<text x="30.5" y="48">on</text>
<text x="33.9" y="48">ROM PCB</text>
<text x="34.5" y="52.1">EEPROM in</text>
<text x="44.1" y="48">to</text>
<text x="46.2" y="52.1">progammer</text>
<text x="47.2" y="48">position</text>
<text x="58.1" y="52.1">and</text>
<text x="62.7" y="52.1">Erase</text>
<text x="69" y="52.1">as</text>
<text x="72.4" y="52.1">normal.</text>
<text x="85.4" y="52.1">39SF040</text>
<text x="95" y="52.1">/39SF020</text>
<text x="105.8" y="52.1">/39SF010</text>
<text x="14.5" y="54.2">2</text>
<text x="14.5" y="56.2">3</text>
<text x="19.2" y="58.2">without</text>
<text x="19.6" y="54.2">To use</text>
<text x="19.6" y="56.2">To use</text>
<text x="27.2" y="58.2">clearing</text>
<text x="27.3" y="54.2">default</text>
<text x="27.3" y="56.2">default</text>
<text x="35.1" y="54.2">switched</text>
<text x="35.1" y="56.2">switched</text>
<text x="36" y="58.2">previous</text>
<text x="44.5" y="54.2">A16</text>
<text x="44.5" y="56.2">A16</text>
<text x="45.1" y="58.2">ROM.</text>
<text x="49.2" y="54.2">load</text>
<text x="49.2" y="56.2">load</text>
<text x="54.4" y="54.2">1st</text>
<text x="54.4" y="56.2">2nd</text>
<text x="58.6" y="54.2">ROM into</text>
<text x="59.1" y="56.2">ROM into</text>
<text x="68.6" y="54.2">programmer</text>
<text x="69.1" y="56.2">programmer</text>
<text x="81.2" y="54.2">at</text>
<text x="81.7" y="56.2">at</text>
<text x="84.8" y="56.2">0x7E0000/0X3E0000/0X1E0000</text>
<text x="85.4" y="54.2">0x6E0000/0x2E0000/0X0E0000</text>
<text x="14.5" y="60.3">4</text>
<text x="14.5" y="64.4">A18</text>
<text x="19.2" y="64.4">switches</text>
<text x="19.2" y="62.3">on</text>
<text x="19.6" y="60.3">Load</text>
<text x="22.6" y="62.3">the</text>
<text x="25.2" y="60.3">other</text>
<text x="26.8" y="62.3">position</text>
<text x="28.4" y="64.4">every</text>
<text x="31.3" y="60.3">ROM's</text>
<text x="34.4" y="64.4">0x40000</text>
<text x="35.5" y="62.3">of</text>
<text x="38.2" y="60.3">into</text>
<text x="38.5" y="62.3">external</text>
<text x="43" y="60.3">programmer</text>
<text x="43.9" y="64.4">(SST39SF040</text>
<text x="47.4" y="62.3">switches.</text>
<text x="55.6" y="60.3">as</text>
<text x="57.6" y="64.4">Only)</text>
<text x="58.9" y="60.3">required</text>
<text x="67.9" y="60.3">with</text>
<text x="72.9" y="60.3">the</text>
<text x="77" y="60.3">IF1</text>
<text x="81.1" y="60.3">addressing</text>
<text x="92.5" y="60.3">based</text>
<text x="14.5" y="66.4">A17</text>
<text x="14.5" y="68.5">A16</text>
<text x="14.5" y="70.5">A15</text>
<text x="19.2" y="66.4">switches</text>
<text x="19.2" y="68.5">switches</text>
<text x="19.2" y="70.5">switches</text>
<text x="28.4" y="66.4">every</text>
<text x="28.4" y="68.5">every</text>
<text x="28.4" y="70.5">every</text>
<text x="34.4" y="66.4">0x20000</text>
<text x="34.4" y="68.5">0x10000</text>
<text x="34.4" y="70.5">0x08000</text>
<text x="43.9" y="66.4">(SST39SF020</text>
<text x="43.9" y="68.5">if</text>
<text x="46.4" y="68.5">internal</text>
<text x="54.9" y="68.5">switch</text>
<text x="57.6" y="66.4">and</text>
<text x="62" y="68.5">set</text>
<text x="62.3" y="66.4">040</text>
<text x="66" y="68.5">to</text>
<text x="67.1" y="66.4">Only)</text>
<text x="69" y="68.5">position</text>
<text x="14.5" y="72.6">A14</text>
<text x="14.5" y="74.6">A13</text>
<text x="19.2" y="72.6">switches</text>
<text x="19.2" y="74.6">switchws</text>
<text x="19.2" y="76.6">needs</text>
<text x="25.8" y="76.6">to</text>
<text x="28.4" y="72.6">every</text>
<text x="28.6" y="74.6">every</text>
<text x="28.9" y="76.6">be</text>
<text x="32.3" y="76.6">connected</text>
<text x="34.4" y="72.6">0x04000</text>
<text x="34.7" y="74.6">0x02000</text>
<text x="43.1" y="76.6">to</text>
<text x="44.1" y="74.6">(Do</text>
<text x="46.2" y="76.6">A13</text>
<text x="48.6" y="74.6">not</text>
<text x="50.9" y="76.6">on</text>
<text x="52.8" y="74.6">connect</text>
<text x="54.3" y="76.6">the</text>
<text x="58.5" y="76.6">IF1)</text>
<text x="61.4" y="74.6">to</text>
<text x="64.4" y="74.6">switch</text>
<text x="71.5" y="74.6">if</text>
<text x="74" y="74.6">using</text>
<text x="80.3" y="74.6">16K</text>
<text x="85.1" y="74.6">images</text>
<text x="93" y="74.6">as</text>
<text x="96.4" y="74.6">this</text>
<text x="14.5" y="80.7">A mix</text>
<text x="14.5" y="82.8">available.</text>
<text x="21.2" y="80.7">of</text>
<text x="24.3" y="80.7">switches</text>
<text x="33.5" y="80.7">is</text>
<text x="36.3" y="80.7">allowed</text>
<text x="44.7" y="80.7">and</text>
<text x="49.3" y="80.7">will</text>
<text x="53.7" y="80.7">increase</text>
<text x="62.9" y="80.7">the</text>
<text x="67" y="80.7">number</text>
<text x="75.2" y="80.7">of</text>
<text x="78.2" y="80.7">ROM positions</text>
<text x="14.5" y="86.9">5</text>
<text x="19.6" y="86.9">program</text>
<text x="28.6" y="86.9">as</text>
<text x="32" y="86.9">normal.&quot;</text>
</g>
<g font-size="1.8" fill="#006464">
<text x="152.9" y="17.6">SW1</text>
<text x="192.4" y="17.6">J1</text>
<text x="125.7" y="23.2">100nF</text>
<text x="127.3" y="20.7">C1</text>
<text x="180.7" y="18.6">10K</text>
<text x="181" y="21.2">R1</text>
<text x="223.2" y="22.5">R3</text>
<text x="228.8" y="22.5">R4</text>
<text x="235.2" y="22.7">R5</text>
<text x="244" y="22.7">R7</text>
<text x="249.6" y="23">R8</text>
<text x="142.5" y="27">1</text>
<text x="166" y="27">3</text>
<text x="166" y="29.6">2</text>
<text x="222.1" y="26.3">10K</text>
<text x="228.4" y="26">10K</text>
<text x="235" y="25.8">10K</text>
<text x="243.4" y="25.5">10K</text>
<text x="249" y="25.8">10K</text>
<text x="148.2" y="33.5" transform="rotate(-90 148.2 33.5)">S1</text>
<text x="150.7" y="33.5" transform="rotate(-90 150.7 33.5)">S2</text>
<text x="153.3" y="33.5" transform="rotate(-90 153.3 33.5)">S3</text>
<text x="155.8" y="33.5" transform="rotate(-90 155.8 33.5)">S4</text>
<text x="179.6" y="36.4">R2</text>
<text x="178.3" y="42.3">10K</text>
<text x="173.8" y="56.6" transform="rotate(-90 173.8 56.6)">A4</text>
<text x="176.4" y="56.6" transform="rotate(-90 176.4 56.6)">A5</text>
<text x="178.9" y="56.6" transform="rotate(-90 178.9 56.6)">A6</text>
<text x="181.5" y="56.6" transform="rotate(-90 181.5 56.6)">A7</text>
<text x="184" y="57.8" transform="rotate(-90 184 57.8)">A12</text>
<text x="186.5" y="57.8" transform="rotate(-90 186.5 57.8)">A15</text>
<text x="189.1" y="57.8" transform="rotate(-90 189.1 57.8)">A16</text>
<text x="191.6" y="57.8" transform="rotate(-90 191.6 57.8)">A18</text>
<text x="194.2" y="57.9" transform="rotate(-90 194.2 57.9)">VCC</text>
<text x="196.7" y="56.9" transform="rotate(-90 196.7 56.9)">WE</text>
<text x="199.2" y="57.8" transform="rotate(-90 199.2 57.8)">A17</text>
<text x="201.8" y="57.8" transform="rotate(-90 201.8 57.8)">A14</text>
<text x="204.3" y="57.8" transform="rotate(-90 204.3 57.8)">A13</text>
<text x="206.9" y="56.6" transform="rotate(-90 206.9 56.6)">A8</text>
<text x="209.4" y="56.6" transform="rotate(-90 209.4 56.6)">A9</text>
<text x="211.9" y="57.8" transform="rotate(-90 211.9 57.8)">A11</text>
<text x="231.7" y="59.5">10K</text>
<text x="188.7" y="63.3">U1</text>
<text x="232.3" y="62.3">R6</text>
<text x="173.8" y="73.4" transform="rotate(-90 173.8 73.4)">A3</text>
<text x="176.4" y="73.4" transform="rotate(-90 176.4 73.4)">A2</text>
<text x="178.9" y="73.4" transform="rotate(-90 178.9 73.4)">A1</text>
<text x="181.5" y="73.4" transform="rotate(-90 181.5 73.4)">A0</text>
<text x="184" y="73.4" transform="rotate(-90 184 73.4)">DQ0</text>
<text x="186.5" y="73.4" transform="rotate(-90 186.5 73.4)">DQ1</text>
<text x="189.1" y="73.4" transform="rotate(-90 189.1 73.4)">DQ2</text>
<text x="191.6" y="73.4" transform="rotate(-90 191.6 73.4)">GND</text>
<text x="194.2" y="73.4" transform="rotate(-90 194.2 73.4)">DQ3</text>
<text x="196.7" y="73.4" transform="rotate(-90 196.7 73.4)">DQ4</text>
<text x="199.2" y="73.4" transform="rotate(-90 199.2 73.4)">DQ5</text>
<text x="201.8" y="73.4" transform="rotate(-90 201.8 73.4)">DQ6</text>
<text x="204.3" y="73.4" transform="rotate(-90 204.3 73.4)">DQ7</text>
<text x="206.9" y="73.4" transform="rotate(-90 206.9 73.4)">CE</text>
<text x="209.4" y="73.4" transform="rotate(-90 209.4 73.4)">A10</text>
<text x="211.9" y="73.4" transform="rotate(-90 211.9 73.4)">0E</text>
<text x="185.9" y="113.6">J3</text>
<text x="194.5" y="113.9">J4</text>
<text x="174.7" y="164.2">GND</text>
</g>
<g font-size="1.8" fill="#840084">
<text x="192.8" y="14.6">single</text>
<text x="199.7" y="14.6">row,</text>
<text x="204.7" y="14.6">01x09</text>
<text x="211.8" y="14.6">Socket</text>
</g>
<g font-size="1.8" fill="#a90000">
<text x="195.6" y="20.6" transform="rotate(-90 195.6 20.6)">1</text>
<text x="198.1" y="20.6" transform="rotate(-90 198.1 20.6)">2</text>
<text x="200.7" y="20.6" transform="rotate(-90 200.7 20.6)">3</text>
<text x="203.2" y="20.6" transform="rotate(-90 203.2 20.6)">4</text>
<text x="205.7" y="20.6" transform="rotate(-90 205.7 20.6)">5</text>
<text x="208.3" y="20.6" transform="rotate(-90 208.3 20.6)">6</text>
<text x="210.8" y="20.6" transform="rotate(-90 210.8 20.6)">7</text>
<text x="213.4" y="20.6" transform="rotate(-90 213.4 20.6)">8</text>
<text x="215.9" y="20.6" transform="rotate(-90 215.9 20.6)">9</text>
<text x="137.7" y="25.9">1</text>
<text x="170.7" y="25.9">3</text>
<text x="170.7" y="28.4">2</text>
<text x="147.1" y="38.9" transform="rotate(-90 147.1 38.9)">S1</text>
<text x="149.6" y="38.9" transform="rotate(-90 149.6 38.9)">S2</text>
<text x="152.1" y="38.9" transform="rotate(-90 152.1 38.9)">S3</text>
<text x="154.7" y="38.9" transform="rotate(-90 154.7 38.9)">S4</text>
<text x="172.7" y="52.4" transform="rotate(-90 172.7 52.4)">16</text>
<text x="175.3" y="52.4" transform="rotate(-90 175.3 52.4)">15</text>
<text x="177.8" y="52.4" transform="rotate(-90 177.8 52.4)">14</text>
<text x="180.3" y="52.4" transform="rotate(-90 180.3 52.4)">13</text>
<text x="182.9" y="52.4" transform="rotate(-90 182.9 52.4)">12</text>
<text x="185.4" y="52.4" transform="rotate(-90 185.4 52.4)">11</text>
<text x="188" y="52.4" transform="rotate(-90 188 52.4)">10</text>
<text x="190.5" y="51.8" transform="rotate(-90 190.5 51.8)">9</text>
<text x="193" y="51.8" transform="rotate(-90 193 51.8)">8</text>
<text x="195.6" y="51.8" transform="rotate(-90 195.6 51.8)">7</text>
<text x="198.1" y="51.8" transform="rotate(-90 198.1 51.8)">6</text>
<text x="200.7" y="51.8" transform="rotate(-90 200.7 51.8)">5</text>
<text x="203.2" y="51.8" transform="rotate(-90 203.2 51.8)">4</text>
<text x="205.7" y="51.8" transform="rotate(-90 205.7 51.8)">3</text>
<text x="208.3" y="51.8" transform="rotate(-90 208.3 51.8)">2</text>
<text x="210.8" y="51.8" transform="rotate(-90 210.8 51.8)">1</text>
<text x="172.7" y="77.8" transform="rotate(-90 172.7 77.8)">17</text>
<text x="175.3" y="77.8" transform="rotate(-90 175.3 77.8)">18</text>
<text x="177.8" y="77.8" transform="rotate(-90 177.8 77.8)">19</text>
<text x="180.3" y="77.8" transform="rotate(-90 180.3 77.8)">20</text>
<text x="182.9" y="77.8" transform="rotate(-90 182.9 77.8)">21</text>
<text x="185.4" y="77.8" transform="rotate(-90 185.4 77.8)">22</text>
<text x="188" y="77.8" transform="rotate(-90 188 77.8)">23</text>
<text x="190.5" y="77.8" transform="rotate(-90 190.5 77.8)">24</text>
<text x="193" y="77.8" transform="rotate(-90 193 77.8)">25</text>
<text x="195.6" y="77.8" transform="rotate(-90 195.6 77.8)">26</text>
<text x="198.1" y="77.8" transform="rotate(-90 198.1 77.8)">27</text>
<text x="200.7" y="77.8" transform="rotate(-90 200.7 77.8)">28</text>
<text x="203.2" y="77.8" transform="rotate(-90 203.2 77.8)">29</text>
<text x="205.7" y="77.8" transform="rotate(-90 205.7 77.8)">30</text>
<text x="208.3" y="77.8" transform="rotate(-90 208.3 77.8)">31</text>
<text x="210.8" y="77.8" transform="rotate(-90 210.8 77.8)">32</text>
</g>
<g font-size="1.8" fill="#0f0f0f">
<text x="175.8" y="119.3">A6</text>
<text x="175.8" y="116.7">A7</text>
<text x="205.7" y="116.7">VCC</text>
<text x="206" y="119.3">A8</text>
<text x="175.8" y="121.8">A5</text>
<text x="175.8" y="124.4">A4</text>
<text x="206" y="124.4">A12</text>
<text x="206" y="121.8">A9</text>
<text x="175.8" y="129.4">A2</text>
<text x="175.8" y="132">A1</text>
<text x="176" y="126.9">A3</text>
<text x="205.7" y="132">A11</text>
<text x="206" y="126.9">CS1</text>
<text x="206" y="129.4">A10</text>
<text x="175.8" y="137.1">D0</text>
<text x="175.8" y="134.5">A0</text>
<text x="205.7" y="137.1">D6</text>
<text x="205.7" y="134.5">D7</text>
<text x="175.8" y="142.1">D2</text>
<text x="175.8" y="139.6">D1</text>
<text x="206" y="142.1">D4</text>
<text x="206" y="139.6">D5</text>
<text x="175.8" y="144.7">Gnd</text>
<text x="206" y="144.7">D3</text>
</g>
<g font-size="1.4" fill="#a90000">
<text x="180.3" y="116.8">01</text>
<text x="180.3" y="119.4">02</text>
<text x="201.9" y="116.8">01</text>
<text x="201.9" y="119.4">02</text>
<text x="180.3" y="121.9">03</text>
<text x="180.3" y="124.5">04</text>
<text x="201.9" y="121.9">03</text>
<text x="201.9" y="124.5">04</text>
<text x="180.3" y="127">05</text>
<text x="180.3" y="129.5">06</text>
<text x="201.9" y="127">05</text>
<text x="201.9" y="129.5">06</text>
<text x="180.3" y="132.1">07</text>
<text x="180.3" y="134.6">08</text>
<text x="180.3" y="137.2">09</text>
<text x="201.9" y="132.1">07</text>
<text x="201.9" y="134.6">08</text>
<text x="201.9" y="137.2">09</text>
<text x="180.3" y="139.7">10</text>
<text x="180.3" y="142.2">11</text>
<text x="201.9" y="139.7">10</text>
<text x="201.9" y="142.2">11</text>
<text x="180.3" y="144.8">12</text>
<text x="201.9" y="144.8">12</text>
</g>
<g font-size="1.4" fill="#006464">
<text x="184.9" y="117.8">01</text>
<text x="197.2" y="117.8">01</text>
<text x="184.9" y="120.4">02</text>
<text x="184.9" y="122.9">03</text>
<text x="184.9" y="125.5">04</text>
<text x="197.2" y="120.4">02</text>
<text x="197.2" y="122.9">03</text>
<text x="197.2" y="125.5">04</text>
<text x="184.9" y="128">05</text>
<text x="184.9" y="130.5">06</text>
<text x="197.2" y="128">05</text>
<text x="197.2" y="130.5">06</text>
<text x="184.9" y="133.1">07</text>
<text x="184.9" y="135.6">08</text>
<text x="197.2" y="133.1">07</text>
<text x="197.2" y="135.6">08</text>
<text x="184.9" y="138.2">09</text>
<text x="184.9" y="140.7">10</text>
<text x="184.9" y="143.2">11</text>
<text x="197.2" y="138.2">09</text>
<text x="197.2" y="140.7">10</text>
<text x="197.2" y="143.2">11</text>
<text x="184.9" y="145.8">12</text>
<text x="197.2" y="145.8">12</text>
</g>
</svg>
